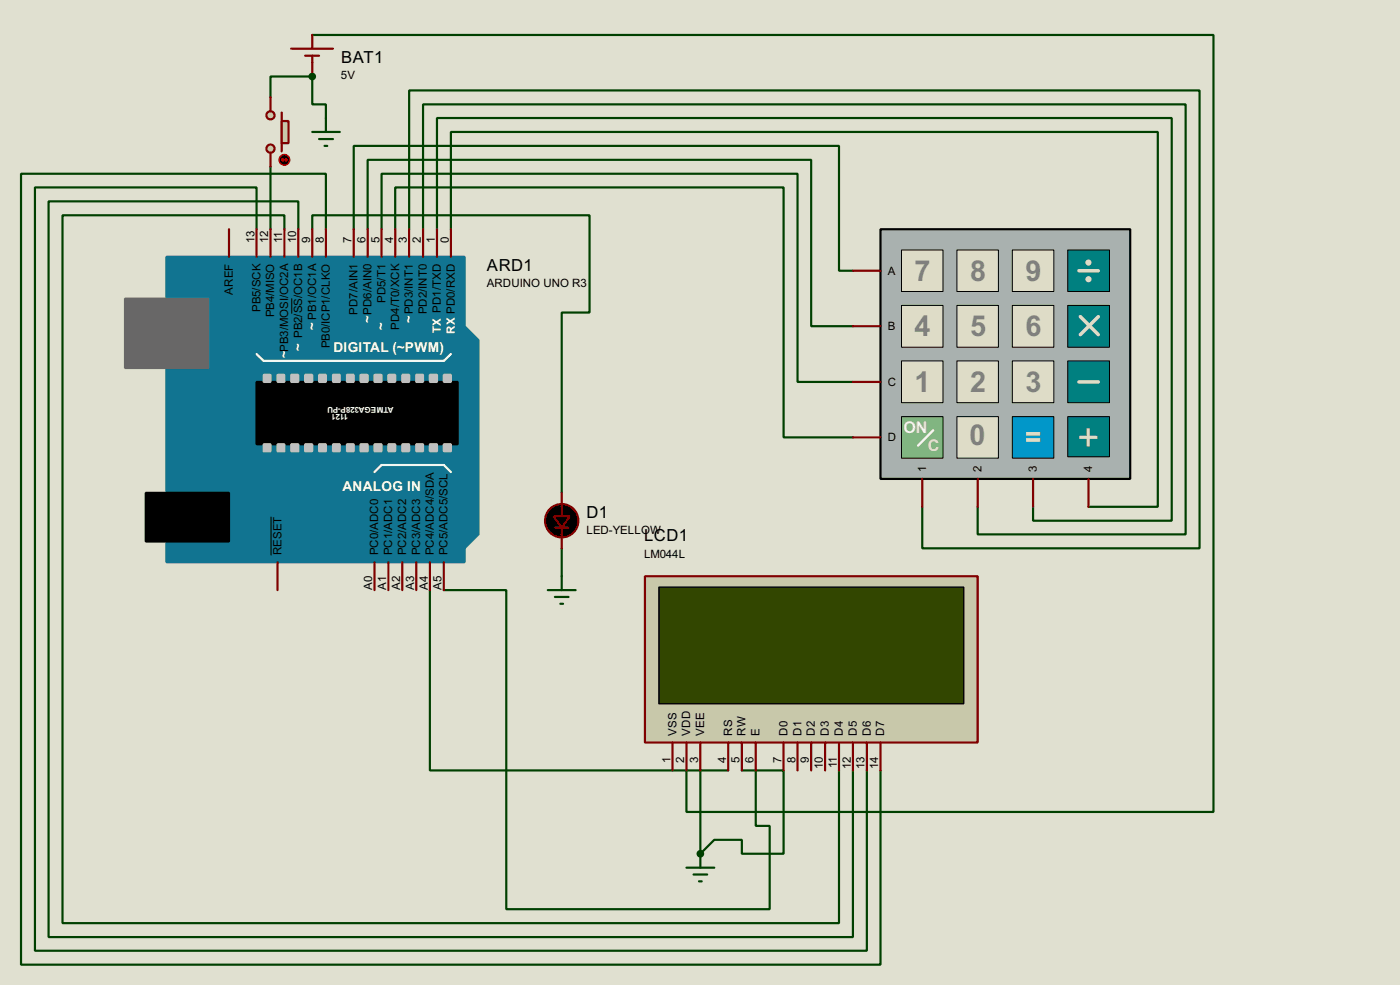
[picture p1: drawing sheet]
<svg xmlns="http://www.w3.org/2000/svg" width="256mm" height="180mm" viewBox="0 0 256 180" stroke-linecap="round" stroke-linejoin="round" font-family="sans-serif">
<path d="M0 0h256.5v180.3h-256.5z" fill="#e0e0d0"/>
<g fill="none" stroke="#004000" stroke-width=".4">
<path d="M57.2 6.4h165.1v142.2h-96.5v-7.6M57.2 14h-7.6v3.8M49.6 30.5v11.5M47 42v-7.7h-40.6v139.7h152.4v-33M52.1 42v-2.6h-40.6v129.6h142.2v-28M54.7 42v-5.1h-45.8v134.6h147.4v-30.5M59.7 42v-10.2h-55.8v144.8h157.4v-35.6M64.8 42v-15.3h88.9v22.9h2.6M67.4 42v-12.7h81.2v30.4h7.7M69.9 42v-10.2h76.2v38.1h10.2M72.4 42v-7.7h71.2v45.8h12.7M75 42v-25.4h144.8v83.8h-50.8v-7.6"/>
<path d="M77.5 42v-22.9h139.7v78.7h-38.1v-5M80.1 42v-20.4h134.6v73.7h-25.4v-2.5M82.6 42v-17.8h129.5v68.6h-12.7M81.3 108h11.5v58.4h48.2v-15.2h-2.5v-10.2M102.9 100.4v5.1"/>
</g>
<circle cx="57.2" cy="14" r=".2" fill="#004000"/>
<path d="M57.2 14v5.1h2.5v2.5M128.3 141v15.3" fill="none" stroke="#004000" stroke-width=".4"/>
<circle cx="128.3" cy="156.3" r=".2" fill="#004000"/>
<path d="M57.2 42v-2.6h50.8v17.8h-5.1v33M78.8 108v33h54.6M135.9 141h7.7v15.3h-7.7v-2.6h-5l-2.6 2.6" fill="none" stroke="#004000" stroke-width=".4"/>
<path d="M85.1 59.7l2.6 2.6v35.5l-2.6 2.6z" fill-rule="evenodd" fill="#117491" stroke="#117491" stroke-width=".4"/>
<path d="M30.5 47h54.6v55.9h-54.6z" fill="#117491" stroke="#117491" stroke-width=".4"/>
<path d="M22.9 54.7h15.3v12.7h-15.3z" fill="#686767" stroke="#686767" stroke-width=".4"/>
<path d="M47 69.9h36.9v11.4h-36.9zM26.7 90.2h15.3v8.9h-15.3z" fill="#000" stroke="#000" stroke-width=".4"/>
<path d="M47 64.8l1.3 1.3h33l1.3-1.3M68.6 86.4l1.3-1.3h11.4l1.3 1.3" fill="none" stroke="#fff" stroke-width=".4"/>
<g fill="#c0c0c0" stroke="#c0c0c0" stroke-width=".4">
<path d="M48.3 68.6h1.3v1.3h-1.3z"/>
<path d="M50.9 68.6h1.2v1.3h-1.2z"/>
<path d="M53.4 68.6h1.3v1.3h-1.3z"/>
<path d="M55.9 68.6h1.3v1.3h-1.3z"/>
<path d="M58.5 68.6h1.2v1.3h-1.2z"/>
<path d="M61 68.6h1.3v1.3h-1.3z"/>
<path d="M63.6 68.6h1.2v1.3h-1.2z"/>
<path d="M66.1 68.6h1.3v1.3h-1.3z"/>
<path d="M68.6 68.6h1.3v1.3h-1.3z"/>
<path d="M71.2 68.6h1.2v1.3h-1.2z"/>
<path d="M73.7 68.6h1.3v1.3h-1.3z"/>
<path d="M76.3 68.6h1.2v1.3h-1.2z"/>
<path d="M78.8 68.6h1.3v1.3h-1.3z"/>
<path d="M81.3 68.6h1.3v1.3h-1.3z"/>
<path d="M48.3 81.3h1.3v1.3h-1.3z"/>
<path d="M50.9 81.3h1.2v1.3h-1.2z"/>
<path d="M53.4 81.3h1.3v1.3h-1.3z"/>
<path d="M55.9 81.3h1.3v1.3h-1.3z"/>
<path d="M58.5 81.3h1.2v1.3h-1.2z"/>
<path d="M61 81.3h1.3v1.3h-1.3z"/>
<path d="M63.6 81.3h1.2v1.3h-1.2z"/>
<path d="M66.1 81.3h1.3v1.3h-1.3z"/>
<path d="M68.6 81.3h1.3v1.3h-1.3z"/>
<path d="M71.2 81.3h1.2v1.3h-1.2z"/>
<path d="M73.7 81.3h1.3v1.3h-1.3z"/>
<path d="M76.3 81.3h1.2v1.3h-1.2z"/>
<path d="M78.8 81.3h1.3v1.3h-1.3z"/>
<path d="M81.3 81.3h1.3v1.3h-1.3z"/>
</g>
<g fill="none" stroke="#800000" stroke-width=".4">
<path d="M42 42v5M47 42v5M49.6 42v5M52.1 42v5M54.7 42v5M57.2 42v5M59.7 42v5M64.8 42v5M67.4 42v5M69.9 42v5M72.4 42v5M75 42v5"/>
<path d="M77.5 42v5M80.1 42v5M82.6 42v5M50.9 102.9v5.1M68.6 102.9v5.1M71.2 102.9v5.1M73.7 102.9v5.1M76.3 102.9v5.1M78.8 102.9v5.1M81.3 102.9v5.1"/>
</g>
<path d="M53.5 54.6v2.8M49.6 94.6v7.1" fill="none" stroke="#000" stroke-width=".18"/>
<path d="M161.3 42h45.8v45.7h-45.8z" fill="#a9b1af" stroke="#000" stroke-width=".4"/>
<g fill="#dedcc7" stroke="#000" stroke-width=".18">
<path d="M165.2 45.8h7.6v7.6h-7.6z"/>
<path d="M175.3 45.8h7.6v7.6h-7.6z"/>
<path d="M185.5 45.8h7.6v7.6h-7.6z"/>
</g>
<path d="M195.6 45.8h7.7v7.6h-7.7z" fill="#008080" stroke="#000" stroke-width=".18"/>
<g fill="#dedcc7" stroke="#000" stroke-width=".18">
<path d="M165.2 55.9h7.6v7.7h-7.6z"/>
<path d="M175.3 55.9h7.6v7.7h-7.6z"/>
<path d="M185.5 55.9h7.6v7.7h-7.6z"/>
</g>
<path d="M195.6 55.9h7.7v7.7h-7.7z" fill="#008080" stroke="#000" stroke-width=".18"/>
<g fill="#dedcc7" stroke="#000" stroke-width=".18">
<path d="M165.2 66.1h7.6v7.6h-7.6z"/>
<path d="M175.3 66.1h7.6v7.6h-7.6z"/>
<path d="M185.5 66.1h7.6v7.6h-7.6z"/>
</g>
<path d="M185.5 76.3h7.6v7.6h-7.6z" fill="#0197c9" stroke="#000" stroke-width=".18"/>
<path d="M195.6 66.1h7.7v7.6h-7.7z" fill="#008080" stroke="#000" stroke-width=".18"/>
<path d="M197.7 49.6h3.5M201.2 58l-3.3 3.3M197.7 69.9h3.5" fill="none" stroke="#dedcc7" stroke-width=".65"/>
<g fill="#c8c8aa" stroke="#dedcc7" stroke-width=".65">
<circle cx="199.4" cy="48.1" r=".25"/>
<circle cx="199.4" cy="51.1" r=".25"/>
</g>
<path d="M195.6 76.3h7.7v7.3h-7.7z" fill="#008080" stroke="#000" stroke-width=".18"/>
<path d="M197.9 58l3.3 3.3" fill="none" stroke="#dedcc7" stroke-width=".65"/>
<path d="M165.2 76.3h7.6v7.6h-7.6z" fill="#81b57d" stroke="#000" stroke-width=".18"/>
<path d="M171 78.8l-2.8 2.8" fill="none" stroke="#fafbdb" stroke-width=".45"/>
<path d="M175.3 76.3h7.6v7.6h-7.6z" fill="#dedcc7" stroke="#000" stroke-width=".18"/>
<path d="M156.3 49.6h5M156.3 59.7h5M156.3 69.9h5M156.3 80.1h5M169 87.7v5.1M179.1 87.7v5.1M189.3 87.7v5.1M199.4 87.7v5.1" fill="none" stroke="#800000" stroke-width=".4"/>
<path d="M118.2 105.5h60.9v30.4h-60.9z" fill="#c8c8aa" stroke="#800000" stroke-width=".4"/>
<path d="M120.7 107.5h55.9v21.3h-55.9z" fill="#324600" stroke="#000" stroke-width=".25"/>
<g fill="none" stroke="#800000" stroke-width=".4">
<path d="M53.4 8.9h7.6M55.9 10.2h2.6M57.2 6.4v2.5M57.2 10.2v3.8M123.2 135.9v5.1M125.8 135.9v5.1M128.3 135.9v5.1M133.4 135.9v5.1M135.9 135.9v5.1M138.5 135.9v5.1M143.6 135.9v5.1M146.1 135.9v5.1"/>
<path d="M148.6 135.9v5.1M151.2 135.9v5.1M153.7 135.9v5.1M156.3 135.9v5.1M158.8 135.9v5.1M161.3 135.9v5.1"/>
</g>
<g fill="#c8c8aa" stroke="#800000" stroke-width=".4">
<circle cx="49.5" cy="27.2" r=".75"/>
<circle cx="49.5" cy="21.1" r=".75"/>
</g>
<path d="M51.6 20.6v7.1" fill="none" stroke="#800000" stroke-width=".4"/>
<path d="M51.6 22.2h1.3v4h-1.3z" fill="#c8c8aa" stroke="#800000" stroke-width=".4"/>
<path d="M49.6 17.8v2.6M49.6 28v2.5" fill="none" stroke="#800000" stroke-width=".4"/>
<circle cx="52.1" cy="29.3" r="1" fill="#400000" stroke="#f00" stroke-width=".2"/>
<path d="M51.6 29.3h1M51.6 29.3l.3 .2M51.9 29l-.3 .3M52.4 29l.2 .3M52.6 29.3l-.2 .2" fill="none" stroke="#f00" stroke-width=".2"/>
<path d="M57.2 24.2h5.1M58.5 25.5h2.5M59.5 26.7h.5M59.7 21.6v2.6M100.4 108h5.1M101.7 109.3h2.5M102.7 110.5h.5M102.9 105.5v2.5M125.8 158.8h5.1M128.3 156.3v2.5M127.1 160.1h2.5M128.1 161.3h.5" fill="none" stroke="#004000" stroke-width=".4"/>
<g fill="#000" stroke="#800000" stroke-width=".4">
<path d="M101.4 94.5h3l-1.5 2.1z"/>
<circle cx="102.9" cy="95.3" r="3.1"/>
</g>
<path d="M101.7 96.6h2.5M102.9 90.2v4.3M102.9 96.6v3.8" fill="none" stroke="#800000" stroke-width=".4"/>
<g fill="#004000" stroke="#004000" stroke-width=".4">
<circle cx="57.2" cy="14" r=".5"/>
<circle cx="128.3" cy="156.3" r=".5"/>
</g>
<text font-size="7.9" x="197.4" y="82.5">+</text>
<g font-size="5.9" fill="#808080">
<text x="167.6" y="51.4">7</text>
<text x="177.7" y="51.4">8</text>
<text x="187.9" y="51.4">9</text>
<text x="167.6" y="61.5">4</text>
<text x="177.7" y="61.5">5</text>
<text x="187.9" y="61.5">6</text>
<text x="167.6" y="71.7">1</text>
<text x="177.7" y="71.7">2</text>
<text x="187.9" y="71.7">3</text>
<text x="177.6" y="81.5">0</text>
</g>
<text font-size="5.9" fill="#dedcc7" x="187.8" y="81.8">=</text>
<g font-size="3.4">
<text x="62.5" y="11.5">BAT1</text>
<text x="89.2" y="49.6">ARD1</text>
<text x="107.5" y="94.8">D1</text>
<text x="118" y="99.1">LCD1</text>
</g>
<text font-size="3.3" fill="#fafbdb" x="165.5" y="79.3">ON</text>
<text font-size="3.3" fill="#eff2c4" x="169.9" y="82.5">C</text>
<g font-size="2.8" fill="#fff">
<text x="61.1" y="64.4">DIGITAL (~PWM)</text>
<text x="62.7" y="89.8">ANALOG IN</text>
</g>
<g font-size="2.7" fill="#fff">
<text x="68.1" y="59.1" transform="rotate(-90 68.1 59.1)">~</text>
<text x="75.7" y="59.1" transform="rotate(-90 75.7 59.1)">~</text>
<text x="52.9" y="65.4" transform="rotate(-90 52.9 65.4)">~</text>
<text x="55.4" y="64.2" transform="rotate(-90 55.4 64.2)">~</text>
<text x="58" y="60.3" transform="rotate(-90 58 60.3)">~</text>
<text x="70.7" y="60.3" transform="rotate(-90 70.7 60.3)">~</text>
</g>
<g font-size="2.4">
<text x="62.5" y="14.5">5V</text>
<text x="46.6" y="44.5" transform="rotate(-90 46.6 44.5)">13</text>
<text x="49.2" y="44.5" transform="rotate(-90 49.2 44.5)">12</text>
<text x="51.7" y="44.5" transform="rotate(-90 51.7 44.5)">11</text>
<text x="54.3" y="44.5" transform="rotate(-90 54.3 44.5)">10</text>
<text x="56.8" y="44.5" transform="rotate(-90 56.8 44.5)">9</text>
<text x="59.3" y="44.5" transform="rotate(-90 59.3 44.5)">8</text>
<text x="64.4" y="44.5" transform="rotate(-90 64.4 44.5)">7</text>
<text x="67" y="44.5" transform="rotate(-90 67 44.5)">6</text>
<text x="69.5" y="44.5" transform="rotate(-90 69.5 44.5)">5</text>
<text x="72" y="44.5" transform="rotate(-90 72 44.5)">4</text>
<text x="74.6" y="44.5" transform="rotate(-90 74.6 44.5)">3</text>
<text x="77.1" y="44.5" transform="rotate(-90 77.1 44.5)">2</text>
<text x="79.7" y="44.5" transform="rotate(-90 79.7 44.5)">1</text>
<text x="82.2" y="44.5" transform="rotate(-90 82.2 44.5)">0</text>
<text x="42.7" y="53.9" transform="rotate(-90 42.7 53.9)">AREF</text>
<text x="89.2" y="52.6">ARDUINO UNO R3</text>
<text x="162.6" y="50.3">A</text>
<text x="47.7" y="57.1" transform="rotate(-90 47.7 57.1)">PB5/SCK</text>
<text x="50.3" y="58.1" transform="rotate(-90 50.3 58.1)">PB4/MISO</text>
<text x="57.9" y="58.5" transform="rotate(-90 57.9 58.5)">PB1/OC1A</text>
<text x="65.5" y="57.6" transform="rotate(-90 65.5 57.6)">PD7/AIN1</text>
<text x="68.1" y="57.6" transform="rotate(-90 68.1 57.6)">PD6/AIN0</text>
<text x="70.6" y="55.4" transform="rotate(-90 70.6 55.4)">PD5/T1</text>
<text x="75.7" y="57.5" transform="rotate(-90 75.7 57.5)">PD3/INT1</text>
<text x="78.2" y="57.5" transform="rotate(-90 78.2 57.5)">PD2/INT0</text>
<text x="52.8" y="64.4" transform="rotate(-90 52.8 64.4)">PB3/MOSI/OC2A</text>
<text x="55.4" y="61.9" transform="rotate(-90 55.4 61.9)">PB2/SS/OC1B</text>
<text x="60.4" y="63.8" transform="rotate(-90 60.4 63.8)">PB0/ICP1/CLKO</text>
<text x="73.1" y="60.3" transform="rotate(-90 73.1 60.3)">PD4/T0/XCK</text>
<text x="162.6" y="60.4">B</text>
<text x="162.6" y="70.6">C</text>
<text x="162.6" y="80.8">D</text>
<text x="169.7" y="86.4" transform="rotate(-90 169.7 86.4)">1</text>
<text x="179.8" y="86.4" transform="rotate(-90 179.8 86.4)">2</text>
<text x="190" y="86.4" transform="rotate(-90 190 86.4)">3</text>
<text x="200.1" y="86.4" transform="rotate(-90 200.1 86.4)">4</text>
<text x="51.6" y="101.6" transform="rotate(-90 51.6 101.6)">RESET</text>
<text x="69.3" y="101.6" transform="rotate(-90 69.3 101.6)">PC0/ADC0</text>
<text x="71.9" y="101.6" transform="rotate(-90 71.9 101.6)">PC1/ADC1</text>
<text x="74.4" y="101.6" transform="rotate(-90 74.4 101.6)">PC2/ADC2</text>
<text x="77" y="101.6" transform="rotate(-90 77 101.6)">PC3/ADC3</text>
<text x="79.5" y="101.6" transform="rotate(-90 79.5 101.6)">PC4/ADC4/SDA</text>
<text x="82" y="101.6" transform="rotate(-90 82 101.6)">PC5/ADC5/SCL</text>
<text x="107.4" y="97.8">LED-YELLOW</text>
<text x="68.2" y="108" transform="rotate(-90 68.2 108)">A0</text>
<text x="70.8" y="108" transform="rotate(-90 70.8 108)">A1</text>
<text x="73.3" y="108" transform="rotate(-90 73.3 108)">A2</text>
<text x="75.9" y="108" transform="rotate(-90 75.9 108)">A3</text>
<text x="78.4" y="108" transform="rotate(-90 78.4 108)">A4</text>
<text x="80.9" y="108" transform="rotate(-90 80.9 108)">A5</text>
<text x="118" y="102.1">LM044L</text>
<text x="123.9" y="134.6" transform="rotate(-90 123.9 134.6)">VSS</text>
<text x="126.5" y="134.6" transform="rotate(-90 126.5 134.6)">VDD</text>
<text x="129" y="134.6" transform="rotate(-90 129 134.6)">VEE</text>
<text x="134.1" y="134.6" transform="rotate(-90 134.1 134.6)">RS</text>
<text x="136.6" y="134.6" transform="rotate(-90 136.6 134.6)">RW</text>
<text x="139.2" y="134.6" transform="rotate(-90 139.2 134.6)">E</text>
<text x="144.3" y="134.6" transform="rotate(-90 144.3 134.6)">D0</text>
<text x="146.8" y="134.6" transform="rotate(-90 146.8 134.6)">D1</text>
<text x="149.3" y="134.6" transform="rotate(-90 149.3 134.6)">D2</text>
<text x="151.9" y="134.6" transform="rotate(-90 151.9 134.6)">D3</text>
<text x="154.4" y="134.6" transform="rotate(-90 154.4 134.6)">D4</text>
<text x="157" y="134.6" transform="rotate(-90 157 134.6)">D5</text>
<text x="159.5" y="134.6" transform="rotate(-90 159.5 134.6)">D6</text>
<text x="162" y="134.6" transform="rotate(-90 162 134.6)">D7</text>
<text x="122.8" y="139.6" transform="rotate(-90 122.8 139.6)">1</text>
<text x="125.4" y="139.6" transform="rotate(-90 125.4 139.6)">2</text>
<text x="127.9" y="139.6" transform="rotate(-90 127.9 139.6)">3</text>
<text x="133" y="139.6" transform="rotate(-90 133 139.6)">4</text>
<text x="135.5" y="139.6" transform="rotate(-90 135.5 139.6)">5</text>
<text x="138.1" y="139.6" transform="rotate(-90 138.1 139.6)">6</text>
<text x="143.2" y="139.6" transform="rotate(-90 143.2 139.6)">7</text>
<text x="145.7" y="139.6" transform="rotate(-90 145.7 139.6)">8</text>
<text x="148.2" y="139.6" transform="rotate(-90 148.2 139.6)">9</text>
<text x="150.8" y="140.8" transform="rotate(-90 150.8 140.8)">10</text>
<text x="153.3" y="140.6" transform="rotate(-90 153.3 140.6)">11</text>
<text x="155.9" y="140.8" transform="rotate(-90 155.9 140.8)">12</text>
<text x="158.4" y="140.8" transform="rotate(-90 158.4 140.8)">13</text>
<text x="160.9" y="140.8" transform="rotate(-90 160.9 140.8)">14</text>
</g>
<g font-size="2.4" fill="#fff">
<text x="80.8" y="61" transform="rotate(-90 80.8 61)">TX PD1/TXD</text>
<text x="83.3" y="61.1" transform="rotate(-90 83.3 61.1)">RX PD0/RXD</text>
</g>
<g font-size="1.7" fill="#fff">
<text x="63.8" y="75.8" transform="rotate(-180 63.8 75.8)">1121</text>
<text x="72.1" y="74.5" transform="rotate(-180 72.1 74.5)">ATMEGA328P-PU</text>
</g>
</svg>
